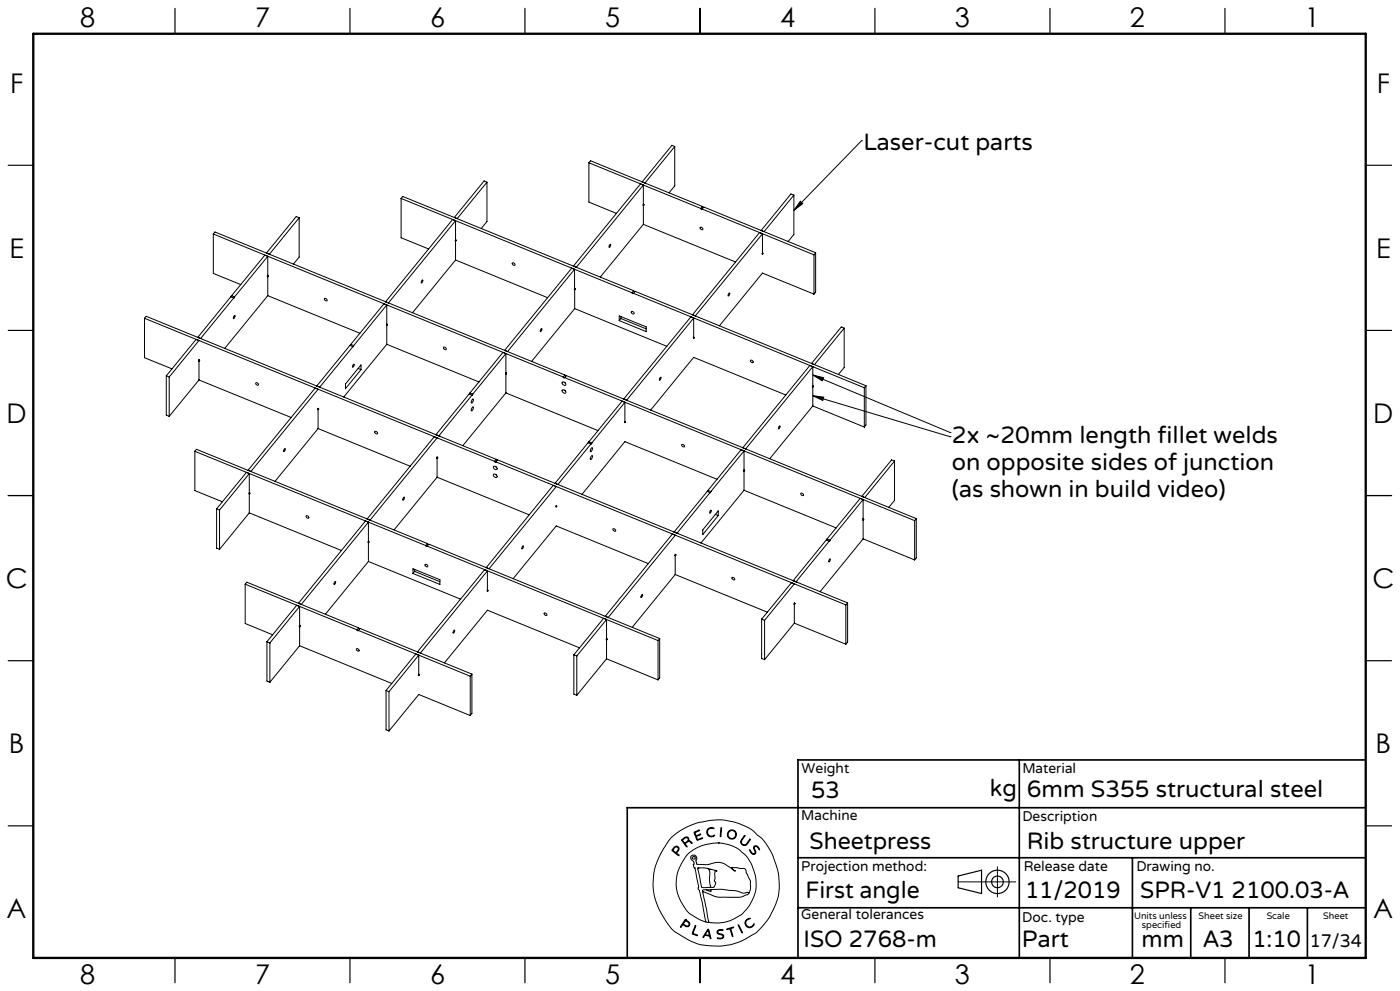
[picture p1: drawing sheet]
<svg xmlns="http://www.w3.org/2000/svg" width="420mm" height="297mm" viewBox="0 0 420 297" stroke-linecap="round" stroke-linejoin="round" font-family="sans-serif">
<g fill="none" stroke="#000" stroke-width=".3">
<path d="M120.3 59.5v11.8l8.3 3.3M120.3 59.5l69.3 28.2M120.3 59.5l.5-.6 69.3 28.2M145.2 54.2l.9 .4-8.9 10.9-.9-.3zM146.1 54.6v11.8l-1.7 2.1M176.7 48.8v11.8l8.2 3.4M176.7 48.8l33.5 13.7M176.7 48.8l.5-.6 33.5 13.7M192.2 55.1l.8 .4-20.1 24.6-.9-.3zM193 55.5v5.7M201.6 43.6l.8 .3-8.9 11-.8-.4zM202.4 43.9v11.8l-1.7 2.1"/>
<path d="M237.3 58.1l.9 .4-9 10.9-.8-.3zM238.2 58.5v11.8l-1.8 2.1M258.4 42.2h.1M258.4 42.2l-20.2 20.8M64 70.1v11.8l8.2 3.4M64 70.1l105 42.9M64 70.1l.5-.6 105 42.9M80.3 76.8l-.1 6.1 .2-.3M80.3 76.8l-9.9 12.2M80.3 76.8l-.9-.3-9.9 12.1M88.9 64.9l.8 .4-8.9 10.9-.9-.4zM89.7 65.3v11.7l-1.7 2.2"/>
<path d="M135.8 65.8l.9 .3-20.2 24.7-.8-.4zM136.7 71.9l.2 .2-.2 .1M136.7 71.9l-.1 .3 .2-.3M136.7 77.9l27.6 11.3M136.7 66.1v5.8M136.7 72.2v5.7M136.7 77.9l-12.9 15.8M136.8 72l-.1 .2M153.7 78.8a.48 .48 0 0 1 .6 .1 .48 .48 0 0 1 0 .6l-.4-.1zM183 73.3h.2v.2l-.5 .7zM193 61.2l.2 .2-.2 .1M193 61.2l-.1 .4 .2-.4"/>
<path d="M193 67.2l27.7 11.3M193 61.5v5.7M193 67.2l-12.9 15.8M193.2 61.3l-.2 .2M210 68.2a.42 .42 0 0 1 .7 0 .42 .42 0 0 1-.2 .7l-.4-.3zM210.2 62.5l.2 .3 .2-.2M210.6 62.6l.5-.5 33.6 13.6M210.6 62.6l33.6 13.8M210.7 61.9l.4 .3M210.7 61.9l-.5 .6M227.9 69.7l.8 .4-20.1 24.6-.8-.4zM228.7 75.8l.3 .2-.3 .1"/>
<path d="M228.7 75.8l-.1 .4 .2-.4M228.7 70.1v5.7M240.1 60.3l.7 .7-2.6 2zM244.2 76.4v11.8M244.7 75.7l-.5 .7M244.7 75.7v11.8l-.5 .7M43.4 95.4v11.8l8.2 3.4M43.4 95.4l104.9 42.9M43.4 95.4l.5-.6 104.9 42.9M69.5 88.6l-.1 .4M69.5 88.6l.9 .4M70.1 89.3l-9.9 12.2"/>
<path d="M70.1 89.3l-.8-.4-10 12.2M70.2 94.7h.3l-.4 .8zM70.4 89l-.3 .3M80.3 82.5l.2 .3-.2 .1M80.3 88.6l27.6 11.3M80.3 82.9v5.7M80.3 88.6l-12.9 15.8M80.5 82.7l-.2 .2M97.3 89.5a.43 .43 0 0 1 .7 .1 .43 .43 0 0 1-.2 .6l-.4-.3zM116 97.1l.2 .3-.2 .1M116 97.1v.4l.2-.3M116 91.4v5.7"/>
<path d="M116 97.5v5.7M116 91.4l-9.9 12.2M116 91.4l-.8-.4-10 12.2M116.2 97.3l-.2 .2M126.5 84.1l.2-.2 .2 .2-.5 .7zM162.3 98.5h.3v.3l-.5 .6zM171.5 80.4l.9 .3-20.1 24.7-.9-.4zM172.4 86.4l.2 .3-.2 .1M172.4 86.4l-.1 .5 .2-.4M172.4 80.7v5.7M172.4 92.5l27.6 11.3M172.4 86.8v5.7"/>
<path d="M172.4 92.5l-12.9 15.8M172.6 86.6l-.2 .2M185.8 94.7l8.1 3.3v1.4l-8.1-3.3zM186.3 95.5l-.5 .6M186.3 95.5l7.6 3.1M186.3 94.9v.6M189.4 93.4a.43 .43 0 0 1 .7 .1 .43 .43 0 0 1-.2 .6l-.4-.3zM189.6 87.7l.1 .3 .3-.1M190 87.9l.5-.6 69.3 28.3M190 87.9l69.3 28.3M190.1 87.1l.3 .3M190.1 87.1l-.5 .6"/>
<path d="M207.3 95l.8 .3-20.1 24.6-.9-.3zM208.1 95.3v5.7M218.6 88l.2-.2 .1 .1-.4 .8zM244.2 88.2l-15.5-6.4-12.9 15.8M252.4 98l.9 .4-9 10.9-.8-.4zM253.3 98.4v11.7l-1.8 2.1M49.9 112.6l.9 .4M49.9 112.6l8.9-10.9 .9 .4-8.9 10.9M49.9 112.6v11.8l.9 .4M50.8 113v11.8M59.3 101.1h.1M59.3 101.1l.9 .4"/>
<path d="M59.7 113.9l27.6 11.2M59.7 108.2v5.7M59.7 113.9l-8.9 10.9M59.8 107.9l-.2 .3 .1-.4 .2 .2-.2 .2M59.9 107.9l-.2 .3M60.2 101.5h.1M76.7 114.8a.42 .42 0 0 1 .7 0 .42 .42 0 0 1-.2 .7l-.4-.3zM94.5 116.3l.9 .4-20.1 24.6-.9-.4zM95 115.7l.9 .3M95 115.7h.1M95.9 116v.1M105.2 103.2l-.1 .4"/>
<path d="M105.2 103.2l.9 .4M105.9 103.9l-10 12.1M105.9 103.9l-.9-.4-10 12.2M106 109.2h.2v.4l-.4 .5zM106.1 103.6l-.2 .3M107.5 110.4l.8 .4M108.3 109.4v1.4l-4.7 5.7v-1.4zM116 103.2l27.7 11.3M116 103.2l-12.9 15.8M133.1 104a.47 .47 0 0 1 .6 .2 .47 .47 0 0 1 0 .6 .55 .55 0 0 1-.6-.8zM141 117.8l-.2 .3M141 117.8l.8 .3"/>
<path d="M141.6 118.5l-9.9 12.1M141.6 118.5l-.9-.4-9.9 12.2M141.8 118.1l-.2 .4M141.8 119.6a.7 .7 0 0 1-.3 1.2 .84 .84 0 0 1 .3-1.2zM151.8 111.7l.2 .2-.2 .1M151.8 111.7l-.1 .4 .2-.3M151.8 117.8l27.6 11.2M151.8 106v5.7M151.8 112v5.8M151.8 106l-10 12.1M151.8 117.8l-12.9 15.8M151.8 106l-.9-.4-9.9 12.2"/>
<path d="M151.9 111.8l-.1 .2M168.7 116.9a.63 .63 0 0 1 .8 .1 .63 .63 0 0 1 0 .9 .8 .8 0 0 1-.8-1zM168.7 114.5a.63 .63 0 0 1 .8 .2 .63 .63 0 0 1 0 .8 .77 .77 0 0 1-.8-1zM169 113l.2 .3 .2-.1M169.3 114.6l.3 .2M169.3 116.9l.3 .2M169.4 113.2l.5-.6 105 42.8M169.4 113.2l105 42.8M169.5 112.4l.3 .3M169.5 112.4l-.5 .6M198.1 113.1h.2l-.1 .4-.4 .5zM208.1 101l.2 .2-.2 .2"/>
<path d="M208.1 101l-.1 .4 .2-.3M225.2 107.9a.46 .46 0 0 1 .6 .2 .46 .46 0 0 1-.1 .6 .52 .52 0 0 1-.5-.8zM235.8 118.4l-27.7-11.3-12.9 15.8M243 109.5l.8 .4-20.1 24.6-.9-.3zM243.8 112.4l41.2 17.2M243.8 118.6l41.2 12.3M243.8 112.4l3.3 .8-.4 .9zM243.8 118.6l3.3 .4-.3 1zM243.8 115.6l.3 .3-.3 .1M243.8 115.6l-.1 .4 .2-.3M243.8 109.9v5.7M243.8 116v5.7"/>
<path d="M244 115.7l-.2 .3M259.3 116.2v11.8M259.8 115.6l-.5 .6M259.8 115.6v11.8l-.5 .6M58.5 135.3v11.7l8.2 3.4M58.5 135.3l69.2 28.2M58.5 135.3l.4-.6 69.3 28.2M85.3 134.6l.2-.2 .1 .1-.4 .8zM95.4 128.4l27.6 11.3M95.4 122.7v5.7M95.4 128.4l-12.9 15.8M95.5 122.4l-.2 .4 .1-.4 .2 .3h-.2"/>
<path d="M95.6 122.5l-.2 .2M112.4 129.4a.48 .48 0 0 1 .7 0 .48 .48 0 0 1 0 .7l-.6-.4zM130.3 130.9l.8 .3-20.1 24.7-.9-.4zM130.8 130.3h.1M130.8 130.3l.9 .3M131.1 137.3v5.7M131.3 137l-.3 .3 .1-.4 .3 .3-.3 .1M131.3 137.1l-.2 .2M131.7 130.6h.1M141.8 122a.7 .7 0 0 1-.3 1.2 .84 .84 0 0 1 .3-1.2zM148.1 139.7a.68 .68 0 0 1 .8 .3 .68 .68 0 0 1 0 .8 .71 .71 0 0 1-.7-.3 .71 .71 0 0 1-.1-.8zM148.3 138.3l.3 .2 .2-.1"/>
<path d="M148.7 139.8l.2 .2M148.8 138.4l105 42.9M148.8 138.4l.5-.6 105 42.9M148.8 137.7l.4 .2M148.8 137.7l-.5 .6M176.7 132.4l-.2 .3M176.7 132.4l.9 .3M177.3 133l-9.9 12.2M177.3 133l-.9-.3-9.9 12.1M177.5 136.6l.1-.1a.75 .75 0 0 1-.5 1.2zM177.5 134.2h.1a.75 .75 0 0 1-.5 1.1zM177.6 132.7l-.3 .3"/>
<path d="M187.5 126.3l.2 .2-.2 .1M187.5 126.3l-.1 .4 .2-.3M187.5 120.6v5.7M187.5 120.6l-9.9 12.1M187.5 120.6l-.9-.4-9.9 12.2M204.5 133.3a.43 .43 0 0 1 .7 0 .43 .43 0 0 1-.2 .6l-.4-.2zM223.2 135.1v5.8M223.2 135.1l-.9-.3-9.9 12.2M223.2 135.1l-9.9 12.2M233.8 127.7h.2v.4l-.4 .4zM243.8 121.7l15.5 6.3M243.8 121.7l-12.9 15.8"/>
<path d="M267.5 137.8l.9 .4-9 10.9-.8-.3zM268.4 138.2v11.8l-1.8 2.1M285 129.6h.1M285 130.9h.1M65 152.5l.9 .4M65 152.5v11.8l.9 .3M65.9 152.9v11.7M74.8 147.6l.2 .2-.2 .2M74.8 147.6l-.1 .4 .2-.3M74.8 153.7l27.6 11.3M74.8 141.9v5.7M74.8 148v5.7"/>
<path d="M74.8 141.9l-.9-.3-8.9 10.9M74.8 141.9l-8.9 11M74.8 153.7l-8.9 10.9M75 147.8l-.2 .2M91.8 154.6a.47 .47 0 0 1 .6 .1 .47 .47 0 0 1 0 .6l-.4-.2zM109.6 156.1l.9 .4-20.1 24.6-.9-.3zM110.5 156.5v5.7M121.1 149h.2v.3l-.4 .6zM131.1 143l27.7 11.3M131.1 143l-12.9 15.8M148.1 142.2a.66 .66 0 0 1 .8 .1 .66 .66 0 0 1 0 .8 .81 .81 0 0 1-.8-.9zM148.7 142.2l.2 .2"/>
<path d="M166 145.4l.9 .4-20.2 24.7-.8-.4zM166.5 144.8h.1M166.5 144.8l.9 .4M167 151.6l-.2 .3v-.2h.2l-.1 .2M167.4 145.2h.1M183.9 158.5a.43 .43 0 0 1 .7 .1 .43 .43 0 0 1-.2 .6l-.5-.3zM202.2 159.5h.1M202.2 159.5l.9 .3M203.1 159.8h.1M212.4 147l-.1 .3M212.4 147l.9 .3M213 147.6l-.8-.3-10 12.2"/>
<path d="M213 147.6l-9.9 12.2M213.2 153h.2l-.1 .3-.4 .5zM213.3 147.3l-.3 .3M214.6 154.2l.9 .3M215.1 143.6l-27.6-11.2-12.9 15.8M215.5 153.1v1.4l-4.7 5.7v-1.4zM223.2 140.9l.2 .1-.2 .2M223.2 140.9l-.1 .4 .2-.4M223.2 146.9l27.7 11.3M223.2 141.2v5.7M223.2 146.9l-12.9 15.8M223.4 141l-.2 .2"/>
<path d="M240.3 147.8h.1a.46 .46 0 0 1 .5 .2 .46 .46 0 0 1-.1 .6 .55 .55 0 0 1-.5-.8zM258.9 155.4l.3 .3-.3 .1M258.9 149.7l-.1 6.2 .2-.4M258.9 155.8v5.7M258.9 149.7l-9.9 12.2M258.9 149.7l-.8-.3-10 12.1M259.1 155.6l-.2 .2M274.4 156v11.8M274.9 155.4l-.5 .6M274.9 155.4v11.8l-.5 .6M73.6 175.1v11.8l8.2 3.3M73.6 175.1l33.5 13.7"/>
<path d="M73.6 175.1l.4-.6 33.6 13.7M100.4 174.4h.3l-.4 .8zM110.5 162.2l.2 .3-.2 .1M110.5 162.2l-.1 .4 .2-.3M110.5 168.3l27.6 11.3M110.5 162.6v5.7M110.5 168.3l-12.9 15.8M110.7 162.3l-.2 .3M123.9 170.5l8.1 3.2v1.5l-8.1-3.3zM124.4 171.2l-.5 .7M124.4 171.2l7.6 3.1M124.4 170.6v.6"/>
<path d="M127.5 169.2a.43 .43 0 0 1 .7 0 .43 .43 0 0 1-.2 .7l-.4-.3zM127.7 163.5l.1 .3 .4-.1M128.2 163.7l69.2 28.3M128.2 163.7l.5-.6 69.2 28.3M128.2 162.9l.4 .3M128.2 162.9l-.5 .6M145.4 170.7l.8 .4-20.1 24.6-.9-.3zM146.2 176.8l.2 .2-.2 .2M146.2 176.8l-.1 .4 .3-.3M146.2 171.1v5.7M156.7 163.8l.2-.2 .2 .1-.5 .8zM192.5 178.2l.2-.1 .1 .4-.5 .6z"/>
<path d="M194.5 168.9l-27.6-11.3-12.9 15.8M201.7 160.1l.9 .3-20.1 24.7-.9-.4zM202.6 172.2l27.6 11.3M202.6 166.5v5.7M202.6 172.2l-12.9 15.8M202.7 166.2l-.2 .3 .1-.4 .2 .3-.2 .1M202.7 166.3l-.1 .2M219.7 173a.49 .49 0 0 1 .6 .2 .49 .49 0 0 1-.1 .6 .55 .55 0 0 1-.5-.8zM237.9 174h.1M237.9 174l.9 .4M238.8 174.4h.1M248.1 161.5l-.1 .4"/>
<path d="M248.1 161.5l.9 .4M248.7 162.2l-.8-.3-10 12.1M248.7 162.2l-9.9 12.2M248.8 167.6l.3-.1v.3l-.4 .6zM249 161.9l-.3 .3M258.9 161.5l15.5 6.3M258.9 161.5l-12.9 15.8M80.1 192.3l.9 .4M80.1 192.3v11.8l.9 .4M81 192.7v11.8M89.9 187.5l.2 .2-.2 .1M89.9 187.5l-.1 .4 .2-.4"/>
<path d="M89.9 193.5l27.6 11.3M89.9 181.7v5.8M89.9 187.8v5.7M89.9 181.7l-.9-.3-8.9 10.9M89.9 181.7l-8.9 11M89.9 193.5l-8.9 11M90.1 187.6l-.2 .2M106.9 194.5a.45 .45 0 0 1 .6 .1 .45 .45 0 0 1 0 .6l-.5-.3zM107.1 188.8l.3 .3 .1-.2M107.5 188.9l33.6 13.8M107.5 188.9l.5-.6 33.6 13.7M107.6 188.2l.3 .3"/>
<path d="M107.6 188.2l-.5 .6M125.6 196.4l-.9-.4-8.9 10.9M125.6 196.4l-8.9 10.9M125.6 196.4v5.7M136.2 188.9h.2v.2l-.4 .7zM163.3 183.7a.47 .47 0 0 1 .6 .2 .47 .47 0 0 1 0 .6 .55 .55 0 0 1-.6-.8zM172.2 196.2l.8 .4M172.2 196.2v11.8l.8 .4M173 196.6v11.8M173.9 194.2l-27.7-11.3-12.9 15.8M182 191.4l.2 .3h-.2M182 191.4l-.1 .4 .2-.4"/>
<path d="M182 197.4l15.4 6.4M182 185.7v5.7M182 191.7v5.7M182 185.7l-.9-.4-8.9 10.9M182 185.7l-9 10.9M182 197.4l-9 11M182.1 191.5l-.1 .2M197.4 192v11.8M197.9 191.4l-.5 .6M197.9 191.4v11.8l-.5 .6M228.5 185.6l.9 .3M228.5 185.6l9-11 .8 .4-8.9 10.9"/>
<path d="M228.5 185.6v11.7l.9 .4M229.4 185.9v11.8M238.3 186.8l15.5 6.3M238.3 181v5.8M238.3 186.8l-8.9 10.9M238.4 180.8l-.2 .3 .1-.4 .2 .3h-.2M238.5 180.8l-.2 .2M253.8 181.3v11.8M254.3 180.7l-.5 .6M254.3 180.7v11.8l-.5 .6M115.8 206.9l.9 .4M115.8 206.9v11.8l.9 .4"/>
<path d="M116.7 207.3v11.8M125.6 202.1l.2 .2-.2 .1M125.6 202.1l-.1 .4 .2-.4M141.1 202.7v11.8M141.1 214.5l-15.5-6.4-8.9 11M141.6 202l-.5 .7M141.6 202v11.8l-.5 .7M201.3 251.1l2.8-2.2 4.5-2.1 4.8-1 3.2-.1 3.7 .7 3.3 1.2 2 1.1 2.8 2.4 1.5 1.8 1.8 3.2 1.8 5.3 .3 3.5-.2 3-.8 2.8-1.7 3.7-1.8 2.5a16.5 16.5 0 0 1-6.7 5l-3.3 1.2-2.9 .4h-3.4l-2.9-.4-3.7-1.5-3.8-2.3-1.1-.9-1.2-1.6-2.3-3.7-1.2-2.8-.6-2.2-.3-3.1 .3-3.5 .9-3.2 2-4zM202 254.1l.7-.5 .6 .1 .4 .6-.1 .6a.64 .64 0 0 0-.3 1.1l.4 .5-1.7-1.2a.52 .52 0 0 1-.4-.5 .52 .52 0 0 1 .4-.6zM202.4 254l.4-.2 .5 .1 .2 .5-.2 .4a.73 .73 0 0 1-.7 .6 .73 .73 0 0 1-.7-.7zM204.5 251.6l1.1-.7h.6l.4 .3 .1 .8 .6 .2 .3 .5-.8-.5-.6 .2a.61 .61 0 0 0-.6 .5 .61 .61 0 0 0 .5 .7l-.1 .3-1.5-2zM204.8 251.7l.8-.6h.6l.2 .6-.5 .6a.52 .52 0 0 1-.6 .3 .52 .52 0 0 1-.4-.5z"/>
<path d="M208.2 249.4l1.7-.6-1 .5a.57 .57 0 0 0-.2 .9 .57 .57 0 0 0 .9 0l.6-.2-.8 .5a.46 .46 0 0 0-.5 .4 .46 .46 0 0 0 .3 .5l.1 .2 1.5-.5-1.7 .7zM212.3 248.5l.8-.5 1 .2 .1 .2-.9-.2-.7 .3-.3 .5v.7l.1 .4 .6 .4 1.3-.2a.53 .53 0 0 1-.3 .5 .53 .53 0 0 1-.5 0l-.9-.2-.4-.4-.2-1zM215.5 252.6l2.7 .4 3 1.2 2.3 1.9 .9 1.2 1.3 2.2 1.1 3.8-.1 3.5-.8 2.5a11.7 11.7 0 0 1-8.9 7.2l-2.6 .1-1.7-.2M215.5 252.6l-4.1 .6-3.4 1.5-2.1 1.8-2.1 3.5-.5 1.4-.4 2 .1 3 .9 2.9 2 3.4a9.1 9.1 0 0 0 4 2.9l1.9 .8M215.5 252.6h.1M216.3 248.1h.2v.6l-.2 1.9-.2 .2zM223.3 250.5l.1-.1 .1 .2-1.1 1.6 .2 .7 .7 .3a3.3 3.3 0 0 0 1.7-1.7v.2l-1 1.5-.4 .2-.7-.1-.6-.5-.1-.6zM224.9 254.7l.7 .9 .5 .3 .4-.3-.4-1.4 .2-.6h.9l.7 1-.1 .1-.9-1-.5 .1-.1 .4 .5 1.4-.6 .5-.9-.5zM299.2 259.8v9M205.6 275.6l-1.4 2-.1 .2h.2a.69 .69 0 0 1 .6-.6 .69 .69 0 0 1 .8 .4l.9 .1 .3-.9-1.3-1.2M205.6 275.6h.1M205.6 275.9l-.3 .5"/>
<path d="M205.7 275.9l1 .9-.1 .6-.6 .1a.7 .7 0 0 1-.9-.9l.2-.2M205.7 275.9h.1M208.5 277.5l.2-.1v.2l-.5 1.4a.56 .56 0 0 0-.2 .7 .56 .56 0 0 0 .7 .3l.5 .4-1.6-.6zM209.3 260.2l2.3-.1 3.1 .8 .4 .3a.35 .35 0 0 0-.5-.2 .35 .35 0 0 0-.1 .5v1.8l-.2 .7 .4 .8-.4 1-.5 .2h-2.6a.85 .85 0 0 1-.8-.2 .85 .85 0 0 1-.1-.9zM209.4 260.1h.1M210.8 267.2l1.9 9.2M210.8 267.2l3.7 1.5 1.3 .2h6.3l2.1-.8 .4-.3M211.8 276.4h.9M211.9 266.7h-1.1v.5M212.1 260.2a2.12 2.12 0 0 1 .8 2.7v1.9l.3 .9-.3 .2M212.3 278.6l.1-.1a4.3 4.3 0 0 1 .9 2.6v.2h-.2a.74 .74 0 0 0-.8-.8l-.2-.1a.82 .82 0 0 0-1.1 .6l-.1-.3zM212.3 278.9l.4 .9a.4 .4 0 0 1-.1 .6 .4 .4 0 0 1-.6-.2l-.4-.1z"/>
<path d="M212.4 278.9h.1M212.7 276.4h.1M213 260.6h.1M213.3 266.6l3.2-.1 4.2 .4 2.3 .8 1.1-.2a.3 .3 0 0 1 .4-.1 .3 .3 0 0 1 .1 .4M213.3 266.6v.6l-1.4-.5M213.3 266.6l-1.4 .1M215.3 278.9l.6-.3 1 .1v.2h-1.4l-.2 .6 .3 .2 1.4 .5 .1 .5-.2 .4-.6 .3-1.1-.2h1.1l.6-.5-.3-.5-1.4-.5-.1-.4zM218 278.4l2.1-.5-.8 .4 .5 2.4-.8-2.3-.8 .2zM221.5 277.2l1.2 2.2v.2zM221.5 277.1h.1M224 275.6l.7-.4 .3 .1-.8 .4-.4 .6v.6l.5 .7 .9 .2 .9-.9a.41 .41 0 0 1 .1 .5 .41 .41 0 0 1-.4 .2l-1 .5-.9-.5-.4-1.1zM224.6 267.8l.5-1.4v-2.3l-1.7-3.8-3.9-.3 .3 .5 .8 .6h-.1l-3.1-2.2-1.7-.5-3.6 .7-3-.1-.3-.9 .3-.8-.3-.7-.6-.3-.7 .1-.3 .4v.4l1 1.1-.1 1.4 .4 .5 1.1 5.4-.2 .8 .4 .4 .3 1.1 1.7 8.5"/>
<path d="M287.4 264.3h17.3"/>
<circle cx="208.1" cy="257.1" r=".44"/>
<circle cx="219.5" cy="250.1" r="1.17"/>
<circle cx="219.6" cy="250.1" r="1.38"/>
</g>
<g fill="none" stroke="#000" stroke-width=".35">
<path d="M52.5 2.5v7.5M105 2.5v7.5M157.5 2.5v7.5M210 2.5v7.5M262.5 2.5v7.5M315 2.5v7.5M367.5 2.5v7.5M2.5 49.5h7.5M410 49.5h7.5M2.5 99h7.5M410 99h7.5M2.5 148.5h7.5"/>
<path d="M410 148.5h7.5M2.5 198h7.5M410 198h7.5M2.5 247.5h7.5M410 247.5h7.5M287.4 262.5l7.1-1.7v7l-7.1-1.7zM52.5 287v7.5M105 287v7.5M157.5 287v7.5M210 287v7.5M262.5 287v7.5M315 287v7.5"/>
<path d="M367.5 287v7.5"/>
<circle cx="299.2" cy="264.3" r="3.5"/>
<circle cx="299.2" cy="264.3" r="1.75"/>
</g>
<path d="M305.8 227.7v59.2M409.7 227.7h-170.3v59.2M239.4 257.1h170.3M339.7 257.1v29.9M409.7 242.1h-221.5v45M239.4 272.1h170.3M357.2 272.1v14.8M374.7 272.1v14.8M392.2 272.1v14.8" fill="none" stroke="#000" stroke-width=".5"/>
<path d="M10 10.1h399.7v277h-399.7z" fill="none" stroke="#000" stroke-width=".7"/>
<path d="M240.1 60.3l.7 .7-2.6 2zM243.8 112.4l3.3 .8-.4 .9zM243.8 118.6l3.3 .4-.3 1z" fill="#000"/>
<g font-size="8.1">
<text x="24" y="8">8</text>
<text x="76.5" y="8">7</text>
<text x="129" y="8">6</text>
<text x="181.5" y="8">5</text>
<text x="234" y="8">4</text>
<text x="286.5" y="8">3</text>
<text x="339" y="8">2</text>
<text x="391.5" y="8">1</text>
<text x="3" y="27.7">F</text>
<text x="413" y="27.7">F</text>
<text x="2.8" y="77.2">E</text>
<text x="412.8" y="77.2">E</text>
<text x="2" y="126.7">D</text>
<text x="412" y="126.7">D</text>
<text x="1.7" y="176.2">C</text>
<text x="411.7" y="176.2">C</text>
<text x="2.7" y="225.7">B</text>
<text x="412.7" y="225.7">B</text>
<text x="2" y="275.2">A</text>
<text x="412" y="275.2">A</text>
<text x="24" y="295">8</text>
<text x="76.5" y="295">7</text>
<text x="129" y="295">6</text>
<text x="181.5" y="295">5</text>
<text x="234" y="295">4</text>
<text x="286.5" y="295">3</text>
<text x="339" y="295">2</text>
<text x="391.5" y="295">1</text>
</g>
<g font-size="7.1">
<text x="259" y="45">Laser-cut parts</text>
<text x="285.6" y="132.9">2x ~20mm length fillet welds</text>
<text x="285.6" y="140.9">on opposite sides of junction</text>
<text x="285.6" y="149">(as shown in build video)</text>
<text x="243.3" y="239.1">53</text>
<text x="297" y="238.5">kg</text>
<text x="308" y="239">6mm S355 structural steel</text>
<text x="242.9" y="254.4">Sheetpress</text>
<text x="308" y="254.4">Rib structure upper</text>
<text x="241.6" y="269.2">First angle</text>
<text x="307.5" y="269.2">11/2019</text>
<text x="342.1" y="269.2">SPR-V1 2100.03-A</text>
<text x="241.1" y="283.7">ISO 2768-m</text>
<text x="306.6" y="283.9">Part</text>
<text x="342.5" y="283.9">mm</text>
<text x="360.9" y="283.9">A3</text>
<text x="375.7" y="283.9">1:10</text>
</g>
<text font-size="5.4" x="392.9" y="283.8">17/34</text>
<g font-size="4.2">
<text x="240.5" y="231.7">Weight</text>
<text x="306.7" y="231.7">Material</text>
<text x="240.4" y="245.9">Machine</text>
<text x="306.7" y="246.1">Description</text>
<text x="240.4" y="261.1">Projection method:</text>
<text x="307.1" y="261">Release date</text>
<text x="340.9" y="261">Drawing no.</text>
<text x="240.4" y="275.6">General tolerances</text>
<text x="306.7" y="276.3">Doc. type</text>
</g>
<g font-size="2.8">
<text x="340.2" y="275.3">Units unless</text>
<text x="359.6" y="275.3">Sheet size</text>
<text x="380" y="275.3">Scale</text>
<text x="396.9" y="275.3">Sheet</text>
<text x="342.6" y="278.2">specified</text>
</g>
</svg>
